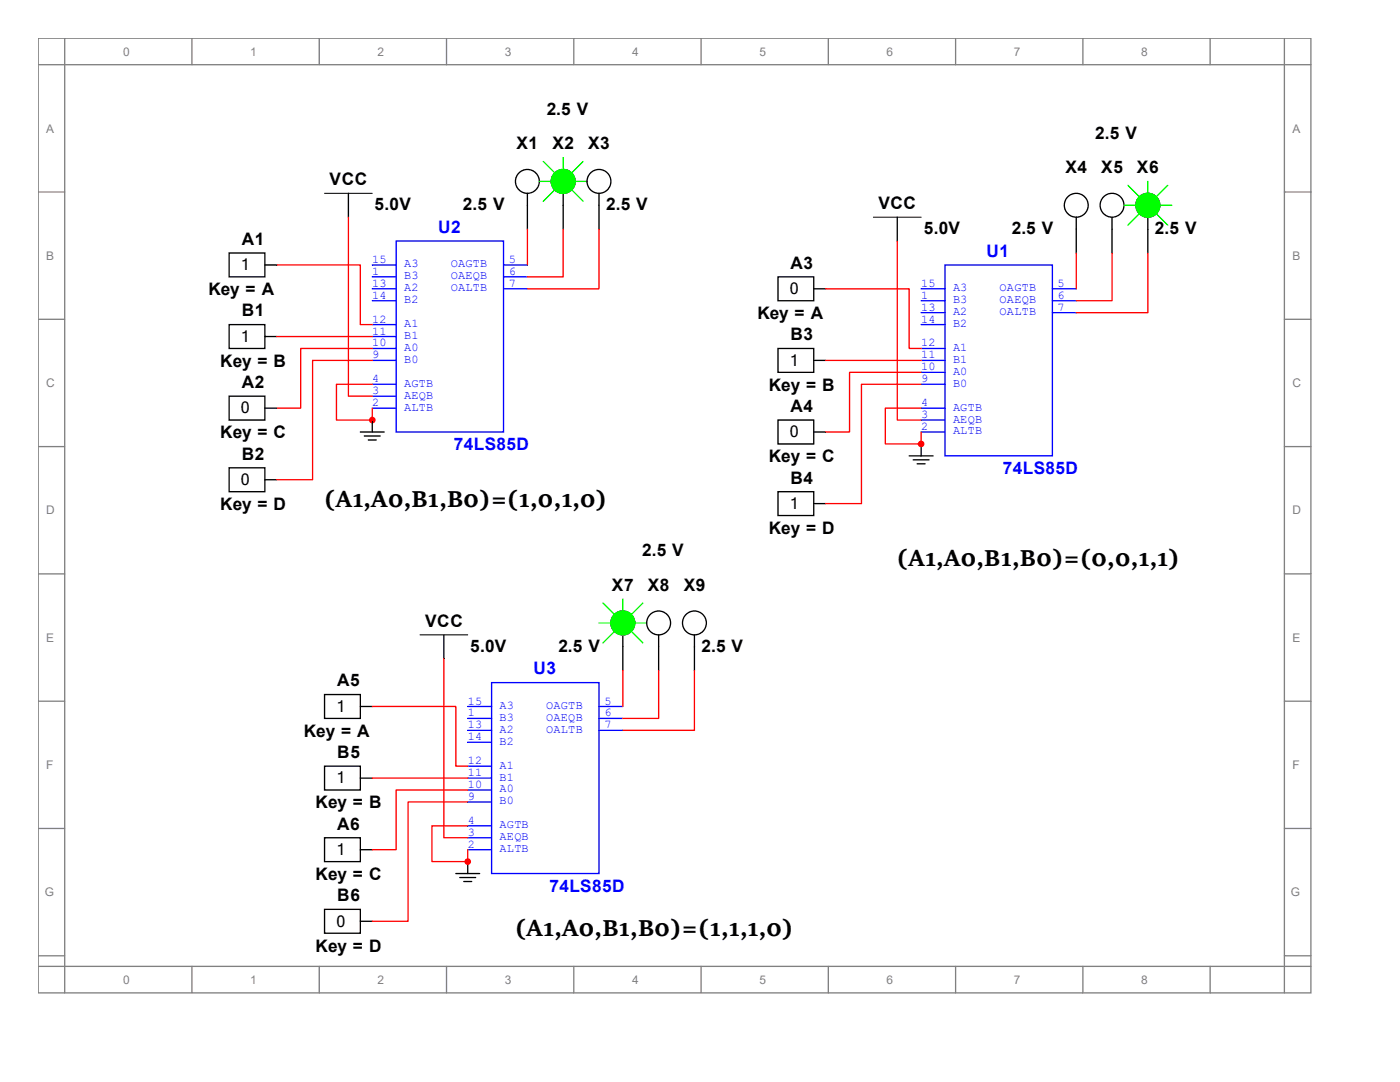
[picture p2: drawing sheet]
<svg xmlns="http://www.w3.org/2000/svg" width="279mm" height="216mm" viewBox="0 0 279 216" stroke-linecap="round" stroke-linejoin="round" font-family="sans-serif">
<g fill="none" stroke="#808080" stroke-width=".26">
<path d="M7.6 7.6h254v190.5h-254zM7.6 12.9h254M12.9 7.6v190.5M38.3 7.6v5.3M63.7 7.6v5.3M89.1 7.6v5.3M114.5 7.6v5.3M139.9 7.6v5.3M165.3 7.6v5.3M190.7 7.6v5.3M216.1 7.6v5.3M241.5 7.6v5.3"/>
<path d="M256.3 7.6v190.5M7.6 38.3h5.3M256.3 38.3h5.3M7.6 63.7h5.3M256.3 63.7h5.3M7.6 89.1h5.3M256.3 89.1h5.3M7.6 114.5h5.3M256.3 114.5h5.3M7.6 139.9h5.3M256.3 139.9h5.3M7.6 165.3h5.3"/>
<path d="M256.3 165.3h5.3M7.6 190.7h5.3M7.6 192.8h254M38.3 192.8v5.3M63.7 192.8v5.3M89.1 192.8v5.3M114.5 192.8v5.3M139.9 192.8v5.3M165.3 192.8v5.3M190.7 192.8v5.3M216.1 192.8v5.3M241.5 192.8v5.3"/>
<path d="M256.3 190.7h5.3"/>
</g>
<path d="M79.1 48.1h21.4v38.1h-21.4z" fill="none" stroke="#00f" stroke-width=".26"/>
<path d="M74.3 57.6h4.8" fill="none" stroke="#00f" stroke-width=".26"/>
<path d="M74.3 60h4.8" fill="none" stroke="#00f" stroke-width=".26"/>
<path d="M74.3 64.8h4.8" fill="none" stroke="#00f" stroke-width=".26"/>
<path d="M74.3 67.2h4.8" fill="none" stroke="#00f" stroke-width=".26"/>
<path d="M100.5 52.9h4.8" fill="none" stroke="#00f" stroke-width=".26"/>
<path d="M74.3 69.5h4.8" fill="none" stroke="#00f" stroke-width=".26"/>
<path d="M74.3 71.9h4.8" fill="none" stroke="#00f" stroke-width=".26"/>
<path d="M74.3 52.9h4.8" fill="none" stroke="#00f" stroke-width=".26"/>
<path d="M74.3 55.2h4.8" fill="none" stroke="#00f" stroke-width=".26"/>
<path d="M100.5 55.2h4.8" fill="none" stroke="#00f" stroke-width=".26"/>
<path d="M100.5 57.6h4.8" fill="none" stroke="#00f" stroke-width=".26"/>
<path d="M74.3 79.1h4.8" fill="none" stroke="#00f" stroke-width=".26"/>
<path d="M74.3 81.4h4.8" fill="none" stroke="#00f" stroke-width=".26"/>
<path d="M188.6 52.9h21.4v38.1h-21.4zM74.3 76.7h4.8" fill="none" stroke="#00f" stroke-width=".26"/>
<g fill="none" stroke="#000" stroke-width=".26">
<path d="M69.5 38.6v4.7M105.3 38.6v7.1M112.4 38.6v7.1M119.5 38.6v7.1M45.7 50.5h7.2v4.7h-7.2zM52.9 52.9h2.3M179.1 43.3v4.8M45.7 64.8h7.2v4.7h-7.2zM45.7 79.1h7.2v4.7h-7.2zM52.9 67.2h2.3M45.7 93.3h7.2v4.8h-7.2zM52.9 81.4h2.3"/>
<path d="M52.9 95.7h2.3M71.9 86.2h4.8M72.7 87h3.2M73.5 87.8h1.6M74.3 83.8v2.4M181.5 91h4.7M182.2 91.8h3.2M183 92.6h1.6M183.8 88.6v2.4M88.6 126.7v4.7M91 174.3h4.7M91.8 175.1h3.1"/>
<path d="M92.6 175.9h1.5M93.3 171.9v2.4"/>
<circle cx="105.3" cy="36.2" r="2.38"/>
<circle cx="112.4" cy="36.2" r="2.38"/>
<circle cx="119.5" cy="36.2" r="2.38"/>
</g>
<path d="M107.6 36.2h2.4M108.4 32.2l2.4 2.4M110.8 37.8l-2.4 2.4M112.4 31.4v2.4M114 37.8l2.4 2.4M114.8 36.2h2.4M116.4 32.2l-2.4 2.4" fill="none" stroke="#0f0" stroke-width=".26"/>
<circle cx="112.4" cy="36.2" r="2.38" fill="#0f0" stroke="#0f0" stroke-width=".26"/>
<circle cx="74.3" cy="83.8" r=".53" fill="#f00" stroke="#f00" stroke-width=".26"/>
<path d="M64.8 38.6h9.5M174.3 43.3h9.5M83.8 126.7h9.5" fill="none" stroke="#000" stroke-width=".2"/>
<path d="M183.8 62.4h4.8" fill="none" stroke="#00f" stroke-width=".26"/>
<path d="M183.8 64.8h4.8" fill="none" stroke="#00f" stroke-width=".26"/>
<path d="M183.8 69.5h4.8" fill="none" stroke="#00f" stroke-width=".26"/>
<path d="M183.8 71.9h4.8" fill="none" stroke="#00f" stroke-width=".26"/>
<path d="M210 57.6h4.8" fill="none" stroke="#00f" stroke-width=".26"/>
<path d="M183.8 74.3h4.8" fill="none" stroke="#00f" stroke-width=".26"/>
<path d="M183.8 76.7h4.8" fill="none" stroke="#00f" stroke-width=".26"/>
<path d="M183.8 57.6h4.8" fill="none" stroke="#00f" stroke-width=".26"/>
<path d="M183.8 60h4.8" fill="none" stroke="#00f" stroke-width=".26"/>
<path d="M210 60h4.8" fill="none" stroke="#00f" stroke-width=".26"/>
<path d="M210 62.4h4.8" fill="none" stroke="#00f" stroke-width=".26"/>
<path d="M183.8 83.8h4.8" fill="none" stroke="#00f" stroke-width=".26"/>
<path d="M183.8 86.2h4.8" fill="none" stroke="#00f" stroke-width=".26"/>
<path d="M183.8 81.4h4.8M98.1 136.2h21.4v38.1h-21.4z" fill="none" stroke="#00f" stroke-width=".26"/>
<g fill="none" stroke="#000" stroke-width=".26">
<path d="M155.3 55.2h7.1v4.8h-7.1zM162.4 57.6h2.4M214.8 43.3v7.2M221.9 43.3v7.2M229.1 43.3v7.2M155.3 69.5h7.1v4.8h-7.1zM162.4 71.9h2.4M155.3 83.8h7.1v4.8h-7.1zM155.3 98.1h7.1v4.8h-7.1zM162.4 86.2h2.4M162.4 100.5h2.4"/>
<circle cx="214.8" cy="41" r="2.38"/>
<circle cx="221.9" cy="41" r="2.38"/>
<circle cx="229.1" cy="41" r="2.38"/>
</g>
<path d="M225.1 37l2.4 2.4M229.1 36.2v2.4M233 37l-2.3 2.4M224.3 41h2.4M227.5 42.5l-2.4 2.4M230.7 42.5l2.3 2.4M231.5 41h2.3" fill="none" stroke="#0f0" stroke-width=".26"/>
<circle cx="229.1" cy="41" r="2.38" fill="#0f0" stroke="#0f0" stroke-width=".26"/>
<circle cx="183.8" cy="88.6" r=".53" fill="#f00" stroke="#f00" stroke-width=".26"/>
<path d="M93.3 145.7h4.8" fill="none" stroke="#00f" stroke-width=".26"/>
<path d="M93.3 148.1h4.8" fill="none" stroke="#00f" stroke-width=".26"/>
<path d="M93.3 152.9h4.8" fill="none" stroke="#00f" stroke-width=".26"/>
<path d="M93.3 155.3h4.8" fill="none" stroke="#00f" stroke-width=".26"/>
<path d="M119.5 141h4.8" fill="none" stroke="#00f" stroke-width=".26"/>
<path d="M93.3 157.6h4.8" fill="none" stroke="#00f" stroke-width=".26"/>
<path d="M93.3 160h4.8" fill="none" stroke="#00f" stroke-width=".26"/>
<path d="M93.3 141h4.8" fill="none" stroke="#00f" stroke-width=".26"/>
<path d="M93.3 143.4h4.8" fill="none" stroke="#00f" stroke-width=".26"/>
<path d="M119.5 143.4h4.8" fill="none" stroke="#00f" stroke-width=".26"/>
<path d="M119.5 145.7h4.8" fill="none" stroke="#00f" stroke-width=".26"/>
<path d="M93.3 167.2h4.8" fill="none" stroke="#00f" stroke-width=".26"/>
<path d="M93.3 169.5h4.8" fill="none" stroke="#00f" stroke-width=".26"/>
<path d="M93.3 164.8h4.8" fill="none" stroke="#00f" stroke-width=".26"/>
<g fill="none" stroke="#000" stroke-width=".26">
<path d="M64.8 138.6h7.1v4.8h-7.1zM124.3 126.7v7.1M131.4 126.7v7.1M138.6 126.7v7.1M64.8 152.9h7.1v4.7h-7.1zM71.9 141h2.4M71.9 155.3h2.4M64.8 167.2h7.1v4.7h-7.1zM71.9 169.5h2.4M64.8 181.5h7.1v4.7h-7.1zM71.9 183.8h2.4"/>
<circle cx="124.3" cy="124.3" r="2.38"/>
<circle cx="131.4" cy="124.3" r="2.38"/>
<circle cx="138.6" cy="124.3" r="2.38"/>
</g>
<path d="M124.3 119.5v2.4M119.5 124.3h2.4M120.3 120.3l2.4 2.4M122.7 125.9l-2.4 2.4M125.9 125.9l2.4 2.4M126.7 124.3h2.4M128.3 120.3l-2.4 2.4" fill="none" stroke="#0f0" stroke-width=".26"/>
<circle cx="124.3" cy="124.3" r="2.38" fill="#0f0" stroke="#0f0" stroke-width=".26"/>
<circle cx="93.3" cy="171.9" r=".53" fill="#f00" stroke="#f00" stroke-width=".26"/>
<g fill="none" stroke="#f00" stroke-width=".26">
<path d="M55.2 52.9h16.7v11.9h2.4M69.5 43.3v35.8h4.8M105.3 45.7v7.2M112.4 45.7v9.5h-7.1M119.5 45.7v11.9h-14.2M164.8 57.6h16.7v11.9h2.3M179.1 48.1v35.7h4.7M214.8 50.5v7.1M221.9 50.5v9.5h-7.1M229.1 50.5v11.9h-14.3M55.2 67.2h19.1M74.3 69.5h-14.3v11.9h-4.8"/>
<path d="M74.3 71.9h-11.9v23.8h-7.2M74.3 76.7h-7.1v7.1h7.1M164.8 71.9h19M183.8 74.3h-14.3v11.9h-4.7M183.8 76.7h-11.9v23.8h-7.1M74.3 83.8h.1M74.3 81.4v2.4M183.8 88.6h.1M183.8 81.4h-7.1v7.2h7.1M183.8 86.2v2.4M88.6 131.4v35.8h4.7M124.3 133.8v7.2"/>
<path d="M131.4 133.8v9.6h-7.1M138.6 133.8v11.9h-14.3M74.3 141h16.7v11.9h2.3M74.3 155.3h19M93.3 157.6h-14.2v11.9h-4.8M93.3 171.9h.1M93.3 160h-11.9v23.8h-7.1M93.3 164.8h-7.1v7.1h7.1M93.3 169.5v2.4"/>
</g>
<g font-size="5">
<text x="64.8" y="101.1">(A1,A0,B1,B0)=(1,0,1,0)</text>
<text x="179.1" y="113">(A1,A0,B1,B0)=(0,0,1,1)</text>
<text x="102.9" y="186.9">(A1,A0,B1,B0)=(1,1,1,0)</text>
</g>
<g font-size="3.4">
<text x="109.1" y="22.9">2.5 V</text>
<text x="103.1" y="29.8">X1</text>
<text x="110.2" y="29.8">X2</text>
<text x="117.4" y="29.8">X3</text>
<text x="218.6" y="27.7">2.5 V</text>
<text x="212.6" y="34.5">X4</text>
<text x="219.8" y="34.5">X5</text>
<text x="226.9" y="34.5">X6</text>
<text x="65.8" y="37">VCC</text>
<text x="74.8" y="42">5.0V</text>
<text x="92.4" y="42">2.5 V</text>
<text x="121" y="42">2.5 V</text>
<text x="175.3" y="41.7">VCC</text>
<text x="184.4" y="46.7">5.0V</text>
<text x="201.9" y="46.7">2.5 V</text>
<text x="230.5" y="46.7">2.5 V</text>
<text x="48.3" y="48.9">A1</text>
<text x="157.7" y="53.6">A3</text>
<text x="41.6" y="58.9">Key = A</text>
<text x="48.3" y="63.1">B1</text>
<text x="151.2" y="63.7">Key = A</text>
<text x="157.7" y="67.9">B3</text>
<text x="43.9" y="73.2">Key = B</text>
<text x="48.3" y="77.4">A2</text>
<text x="153.5" y="77.9">Key = B</text>
<text x="157.7" y="82.2">A4</text>
<text x="43.9" y="87.5">Key = C</text>
<text x="48.3" y="91.7">B2</text>
<text x="153.5" y="92.2">Key = C</text>
<text x="43.9" y="101.8">Key = D</text>
<text x="157.7" y="96.5">B4</text>
<text x="153.5" y="106.5">Key = D</text>
<text x="128.2" y="111">2.5 V</text>
<text x="122.1" y="117.9">X7</text>
<text x="129.3" y="117.9">X8</text>
<text x="136.4" y="117.9">X9</text>
<text x="84.8" y="125.1">VCC</text>
<text x="93.8" y="130.1">5.0V</text>
<text x="111.4" y="130.1">2.5 V</text>
<text x="140" y="130.1">2.5 V</text>
<text x="67.3" y="136.9">A5</text>
<text x="60.7" y="147">Key = A</text>
<text x="67.3" y="151.3">B5</text>
<text x="63" y="161.3">Key = B</text>
<text x="67.3" y="165.5">A6</text>
<text x="63" y="175.6">Key = C</text>
<text x="67.3" y="179.8">B6</text>
<text x="63" y="189.9">Key = D</text>
</g>
<g font-size="3.4" fill="#00f">
<text x="87.4" y="46.5">U2</text>
<text x="196.9" y="51.2">U1</text>
<text x="90.6" y="89.9">74LS85D</text>
<text x="200.2" y="94.6">74LS85D</text>
<text x="106.5" y="134.6">U3</text>
<text x="109.6" y="178">74LS85D</text>
</g>
<g font-size="3.2">
<text x="48.1" y="53.9">1</text>
<text x="157.6" y="58.7">0</text>
<text x="48.1" y="68.2">1</text>
<text x="157.6" y="73">1</text>
<text x="48.1" y="82.5">0</text>
<text x="157.6" y="87.2">0</text>
<text x="48.1" y="96.8">0</text>
<text x="157.6" y="101.6">1</text>
<text x="67.1" y="142">1</text>
<text x="67.1" y="156.3">1</text>
<text x="67.1" y="170.6">1</text>
<text x="67.1" y="184.9">0</text>
</g>
<g font-size="2.4" fill="#808080">
<text x="24.6" y="11.1">0</text>
<text x="50" y="11.1">1</text>
<text x="75.4" y="11.1">2</text>
<text x="100.8" y="11.1">3</text>
<text x="126.2" y="11.1">4</text>
<text x="151.6" y="11.1">5</text>
<text x="177" y="11.1">6</text>
<text x="202.4" y="11.1">7</text>
<text x="227.8" y="11.1">8</text>
<text x="9.2" y="26.5">A</text>
<text x="257.9" y="26.5">A</text>
<text x="9.2" y="51.9">B</text>
<text x="257.9" y="51.9">B</text>
<text x="9.2" y="77.3">C</text>
<text x="257.9" y="77.3">C</text>
<text x="9.2" y="102.7">D</text>
<text x="257.9" y="102.7">D</text>
<text x="9.2" y="128.1">E</text>
<text x="257.9" y="128.1">E</text>
<text x="9.2" y="153.5">F</text>
<text x="257.9" y="153.5">F</text>
<text x="8.9" y="178.9">G</text>
<text x="257.6" y="178.9">G</text>
<text x="24.6" y="196.3">0</text>
<text x="50" y="196.3">1</text>
<text x="75.4" y="196.3">2</text>
<text x="100.8" y="196.3">3</text>
<text x="126.2" y="196.3">4</text>
<text x="151.6" y="196.3">5</text>
<text x="177" y="196.3">6</text>
<text x="202.4" y="196.3">7</text>
<text x="227.8" y="196.3">8</text>
</g>
<g font-size="2.4" fill="#00f">
<text x="74.3" y="52.5">15</text>
<text x="80.6" y="53.3">A3</text>
<text x="90" y="53.3">OAGTB</text>
<text x="101.6" y="52.5">5</text>
<text x="74.3" y="57.2">13</text>
<text x="74.3" y="59.6">14</text>
<text x="74.3" y="54.9">1</text>
<text x="80.6" y="58.1">A2</text>
<text x="80.6" y="55.8">B3</text>
<text x="90" y="55.8">OAEQB</text>
<text x="90" y="58.1">OALTB</text>
<text x="101.6" y="54.9">6</text>
<text x="101.6" y="57.2">7</text>
<text x="183.9" y="57.2">15</text>
<text x="183.9" y="59.6">1</text>
<text x="190.2" y="58.1">A3</text>
<text x="199.5" y="58.1">OAGTB</text>
<text x="211.1" y="57.2">5</text>
<text x="211.1" y="59.6">6</text>
<text x="74.3" y="64.4">12</text>
<text x="80.6" y="60.5">B2</text>
<text x="80.6" y="65.3">A1</text>
<text x="183.9" y="62">13</text>
<text x="183.9" y="64.4">14</text>
<text x="190.2" y="62.9">A2</text>
<text x="190.2" y="65.3">B2</text>
<text x="190.2" y="60.5">B3</text>
<text x="199.5" y="60.5">OAEQB</text>
<text x="199.5" y="62.9">OALTB</text>
<text x="211.1" y="62">7</text>
<text x="74.3" y="66.8">11</text>
<text x="74.3" y="69.1">10</text>
<text x="74.3" y="71.5">9</text>
<text x="80.6" y="67.6">B1</text>
<text x="80.6" y="70">A0</text>
<text x="183.9" y="69.1">12</text>
<text x="183.9" y="71.5">11</text>
<text x="190.2" y="70">A1</text>
<text x="74.3" y="76.3">4</text>
<text x="80.6" y="72.4">B0</text>
<text x="80.6" y="77.2">AGTB</text>
<text x="183.9" y="73.9">10</text>
<text x="183.9" y="76.3">9</text>
<text x="190.2" y="72.4">B1</text>
<text x="190.2" y="74.8">A0</text>
<text x="190.2" y="77.2">B0</text>
<text x="74.3" y="78.7">3</text>
<text x="74.3" y="81">2</text>
<text x="80.6" y="79.5">AEQB</text>
<text x="80.6" y="81.9">ALTB</text>
<text x="183.9" y="83.4">3</text>
<text x="183.9" y="81">4</text>
<text x="190.2" y="81.9">AGTB</text>
<text x="183.9" y="85.8">2</text>
<text x="190.2" y="84.3">AEQB</text>
<text x="190.2" y="86.7">ALTB</text>
<text x="93.3" y="140.6">15</text>
<text x="93.3" y="143">1</text>
<text x="99.7" y="141.5">A3</text>
<text x="99.7" y="143.8">B3</text>
<text x="109" y="141.5">OAGTB</text>
<text x="109" y="143.8">OAEQB</text>
<text x="120.6" y="140.6">5</text>
<text x="120.6" y="143">6</text>
<text x="93.3" y="145.3">13</text>
<text x="93.3" y="147.7">14</text>
<text x="99.7" y="146.2">A2</text>
<text x="99.7" y="148.6">B2</text>
<text x="109" y="146.2">OALTB</text>
<text x="120.6" y="145.3">7</text>
<text x="93.3" y="152.5">12</text>
<text x="93.3" y="154.9">11</text>
<text x="99.7" y="153.4">A1</text>
<text x="99.7" y="155.7">B1</text>
<text x="93.3" y="157.2">10</text>
<text x="93.3" y="159.6">9</text>
<text x="99.7" y="158.1">A0</text>
<text x="99.7" y="160.5">B0</text>
<text x="93.3" y="166.8">3</text>
<text x="93.3" y="164.4">4</text>
<text x="99.7" y="167.6">AEQB</text>
<text x="99.7" y="165.3">AGTB</text>
<text x="93.3" y="169.2">2</text>
<text x="99.7" y="170.1">ALTB</text>
</g>
</svg>
